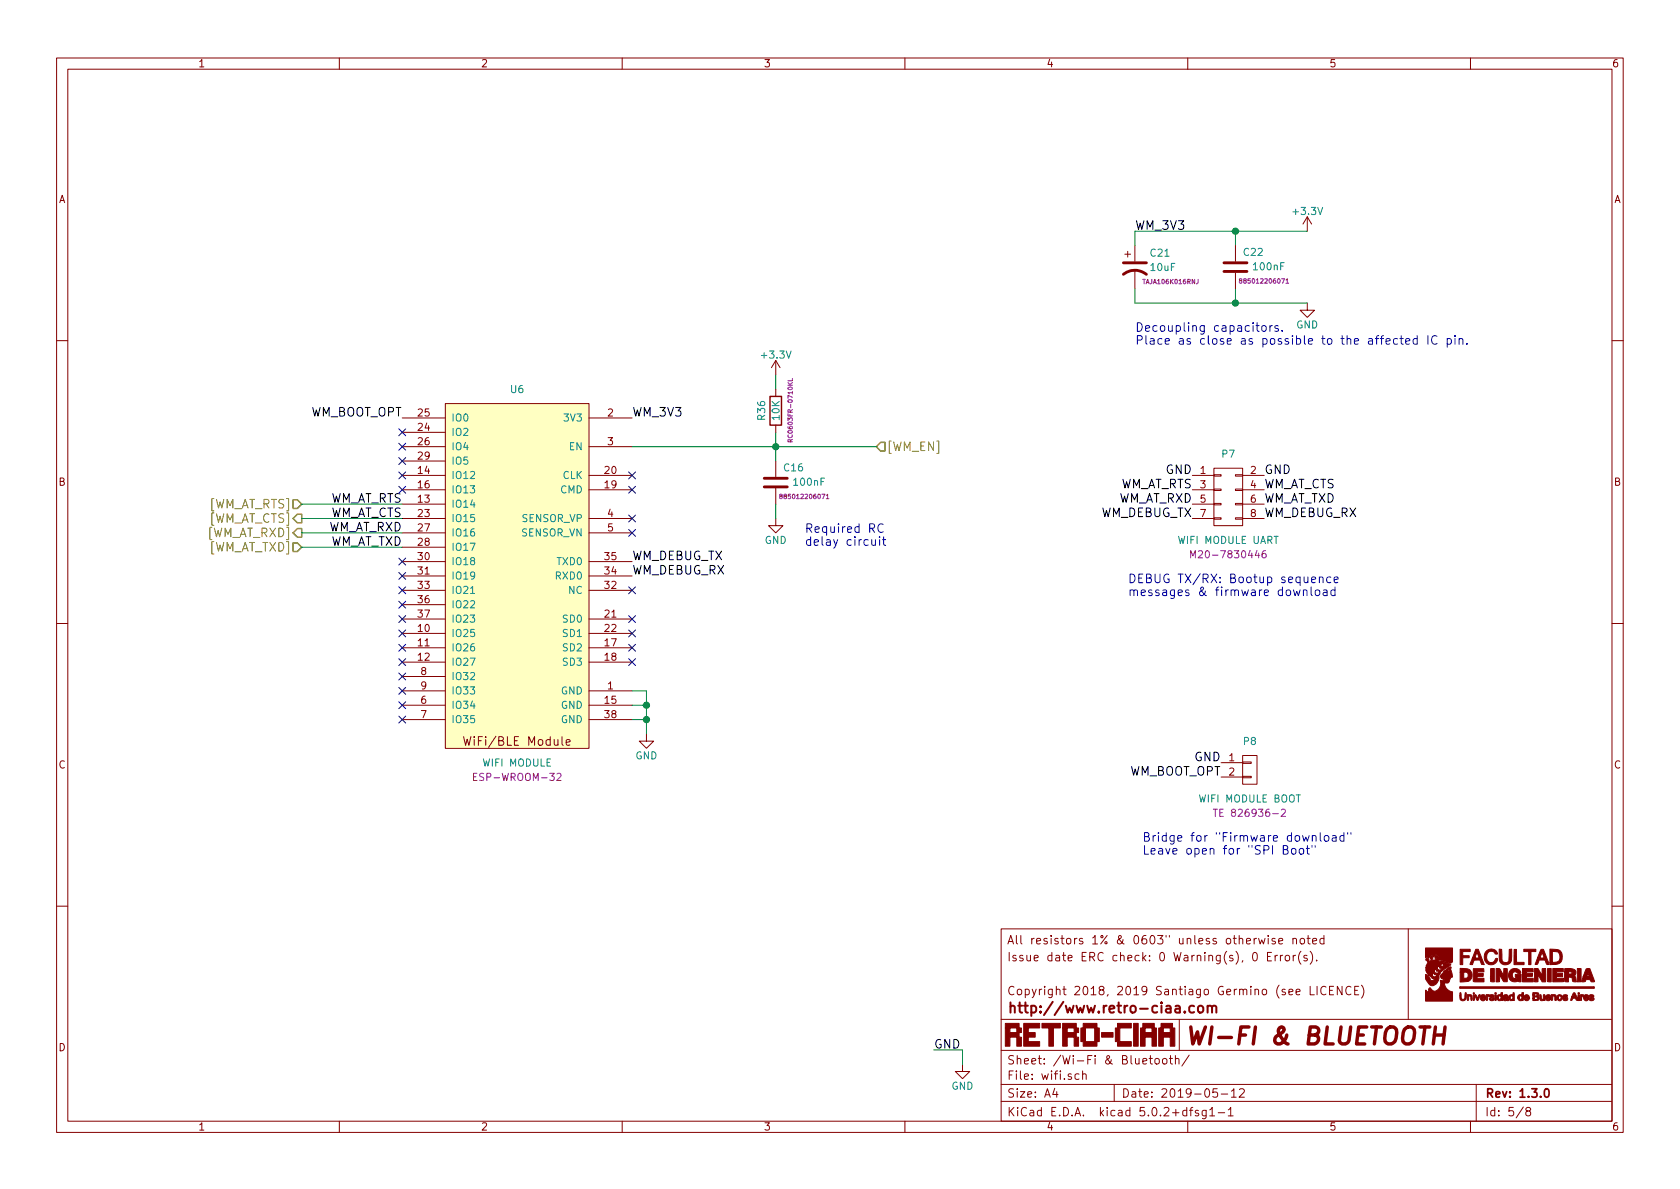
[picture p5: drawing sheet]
<svg xmlns="http://www.w3.org/2000/svg" width="297mm" height="210mm" viewBox="0 0 297 210" stroke-linecap="round" stroke-linejoin="round" font-family="sans-serif">
<g fill="none" stroke="#840000" stroke-width=".18">
<path d="M10 10.3h277v189.9h-277zM12 12.2h273v186.1h-273zM60 10.3v1.9M110 10.3v1.9M160 10.3v1.9M210 10.3v1.9M260 10.3v1.9M231.1 38.3l-.7 1.3M231.1 38.3v2.6M231.1 38.3l.8 1.3M198.9 45h1M199.4 44.4v1.1"/>
<path d="M200.7 43.4v2.8M200.7 47.7v3.3M218.4 43.4v2.8M218.4 48.3v2.7M231.1 53.6v1.3h1.3l-1.3 1.2-1.2-1.2h1.2M10 60.2h2M71.1 73.9h7.6M71.1 76.4h7.6M71.1 79h7.6M78.7 71.4h25.4v60.9h-25.4zM104.1 73.9h7.7M104.1 79h7.7"/>
<path d="M137.2 63.7l-.8 1.3M137.2 63.7v2.6M137.2 68.8v1.3M137.2 75.2v1.2M137.2 63.7l.7 1.3M285 60.2h2M71.1 89.1h7.6M71.1 84.1h7.6M71.1 86.6h7.6M71.1 91.7h7.6M71.1 94.2h7.6M71.1 96.8h7.6"/>
<path d="M71.1 81.5h7.6M71.1 99.3h7.6M104.1 84.1h7.7M104.1 86.6h7.7M104.1 91.7h7.7M104.1 94.2h7.7M104.1 99.3h7.7M137.2 91.7v1.3h1.2l-1.2 1.2-1.3-1.2h1.3M137.2 81.5v2.8M137.2 86.4v2.7M210.8 89.1h3.8M210.8 84.1h3.8"/>
<path d="M210.8 86.6h3.8M210.8 91.7h3.8M214.6 91.6h1.3v.2h-1.3zM214.6 89h1.3v.3h-1.3zM214.6 86.5h1.3v.2h-1.3zM214.6 83.9h1.3v.3h-1.3zM214.6 82.8h5.1v10.2h-5.1zM218.4 91.6h1.3v.2h-1.3zM218.4 89h1.3v.3h-1.3zM218.4 86.5h1.3v.2h-1.3zM218.4 83.9h1.3v.3h-1.3zM219.7 89.1h3.8"/>
<path d="M219.7 84.1h3.8M219.7 86.6h3.8M219.7 91.7h3.8M10 110.3h2M71.1 112h7.6M71.1 114.5h7.6M71.1 117.1h7.6M71.1 109.5h7.6M71.1 101.8h7.6M71.1 104.4h7.6M71.1 106.9h7.6M71.1 119.6h7.6"/>
<path d="M104.1 112h7.7M104.1 114.5h7.7M104.1 117.1h7.7M104.1 109.5h7.7M104.1 101.8h7.7M104.1 104.4h7.7M285 110.3h2M71.1 122.2h7.6M71.1 124.7h7.6M71.1 127.2h7.6M82 130.3l.3 1.5 .3-1.1 .3 1.1 .4-1.5M100.1 131.3l.7-.2v-.2l-.5-.1-.2 .2 .1 .7h.6"/>
<path d="M104.1 122.2h7.7M104.1 124.7h7.7M104.1 127.2h7.7M114.3 129.8v1.3h1.3l-1.3 1.2-1.3-1.2h1.3M215.9 134.9h3.8M215.9 137.4h3.8M219.7 137.3h1.5v.2h-1.5zM219.7 134.7h1.5v.3h-1.5zM219.7 133.6h2.5v5.1h-2.5zM10 160.2h2M177 164.3h108v34h-108zM222.5 165.9l.3 1 .3-.7 .3 .7 .3-1"/>
<path d="M224.1 169.1h.5M224.2 165.4v.2M224.2 165.9v1M224.8 168.4h-.7v1.5h.7M225.5 166l-.4-.1-.2 .2v.3l.6 .1v.3h-.6M225.5 168.9v1M225.9 168.9l-.4 .3M226.1 166.4l.7-.1-.1-.3-.4-.1-.2 .2 .1 .7h.5M226.4 168.9v1M226.8 168.9l-.4 .2v.1M227.3 169.1l.2-.2 .4 .2 .1 .5-.1 .2-.4 .1-.2-.1zM228.6 166.1l.2-.2 .4 .1v.9"/>
<path d="M228.6 165.9v1M228.7 168.9v1M229.1 168.9l-.4 .3M229.9 166.1l.2-.2 .5 .2 .1 .5-.2 .2-.4 .1-.2-.1zM230 168.2a1.71 1.71 0 0 0 0 2.3M231.1 169l-.4-.1-.2 .2 .1 .3 .5 .1v.3h-.6M231.1 165.9h.5M231.3 165.4v1.3l.3 .2M231.6 168.2a1.71 1.71 0 0 1 0 2.3M231.6 174.4v1.5h.8M232.1 166.4l.7-.1-.1-.3-.4-.1-.2 .2 .1 .7h.5M232.8 169.8v.1"/>
<path d="M232.9 174.4v1.5M234.1 166l-.4-.1-.3 .3 .1 .6 .2 .1 .4-.1M234.1 165.4v1.5M234.4 174.6a.59 .59 0 0 0-.7 0 .59 .59 0 0 0-.2 .7 .56 .56 0 0 0 .3 .5 .56 .56 0 0 0 .6 0M235.1 175.1h.5M235.8 174.4h-.7v1.5h.7M237.3 174.4v1.5l-.9-1.5v1.5M238.9 174.6a.59 .59 0 0 0-.8 0 .59 .59 0 0 0-.2 .7 .56 .56 0 0 0 .3 .5 .56 .56 0 0 0 .7 0M239.5 175.1h.5M240.2 174.4h-.7v1.5h.7M240.7 174.2a1.71 1.71 0 0 1 0 2.3M249 164.3v16"/>
<path d="M285 160.2h2M60 198.3v1.9M110 198.3v1.9M160 198.3v1.9M170.2 188.2v1.3h1.2l-1.2 1.2-1.3-1.2h1.3M177 194.8h108M177 191.8h108M177 185.7h108M177 180.3h108M186.5 192.5l-.4 1h1M186.8 193v1M190.8 190l-.5-.1-.2 .3v.5l.2 .2 .5-.1"/>
<path d="M191.4 190l.2-.1 .4 .1v.9M191.4 189.4v1.5M197 191.8v3M203.2 187.2h.6M203.4 186.7v1.3l.4 .2M204.3 187.3l.2-.1 .4 .1v.7l-.2 .2-.4-.2zM205.6 187.3l.2-.1 .4 .1v.7l-.2 .2-.4-.2zM206.8 187.2h.5M207 186.7v1.3l.3 .2M207.8 187.3l.3-.1h.3l.1 1M207.8 186.7v1.5M208.5 180.3v5.4"/>
<path d="M210 198.3v1.9M210.3 186.6l-1.3 1.9M210.3 196.3h.6M210.9 195.8l-.4 .3v1.2M211.9 196.4l-.4-.1-.2 .2 .1 .3 .5 .1v.4h-.6M213.3 196.3v1.3l-.3 .2h-.4M213.3 196.4l-.5-.1-.3 .3 .1 .6 .2 .1h.5M213.9 196.3l.4-.5v1.5M213.9 197.3h.9M215.2 192.5h-.7l-.1 .7 .3-.1 .5 .1 .1 .2-.1 .5-.2 .1-.6-.1M215.4 196.8h1.1M215.9 193.5h1.2"/>
<path d="M217.2 196.3l.4-.5v1.5M217.2 197.3h.8M217.7 193l.5-.5v1.5M217.7 194h.9M219.2 192.7l.2-.2h.3l.2 .2 .1 .3-.9 1h.9M260 198.3v1.9M261 191.8v6.5M269.3 195.8l-1.2 1.9M270.1 196.5l-.3-.2v-.2l.3-.3h.3l.2 .3v.2l-.7 .2a.48 .48 0 0 0-.1 .7l.3 .1 .5-.1a.48 .48 0 0 0-.2-.7"/>
</g>
<path d="M273.2 192.7l.3-.2a.94 .94 0 0 1 0 1.5l-.4-.3-.1-.6z" fill="none" stroke="#840000" stroke-width=".3"/>
<path d="M251.1 181.6h1.7M253.6 183h1.7M253.8 181.6l-.4 3M255.5 181.6l-.4 3" fill="none" stroke="#840000" stroke-width=".61"/>
<path d="M209.5 178.9l.1 .1-.1 .1-.1-.1 .1-.1v.2M211.1 177.9l-.5-.1-.3 .4v.5l.1 .3 .2 .1 .5-.1M211.9 178a.49 .49 0 0 1 .5-.2 .49 .49 0 0 1 .4 .4v.5a.48 .48 0 0 1-.5 .4 .48 .48 0 0 1-.5-.4zM213.5 178a.45 .45 0 0 1 .8 .1v1M213.5 177.8v1.3M214.3 178.1l.3-.3 .4 .1 .1 1.2" fill="none" stroke="#840000" stroke-width=".36"/>
<g fill="#840000" stroke="#840000" stroke-width=".18">
<path d="M255.3 171.7l.5-.1-.1-.1 .1-.2 .7-.3 .1 .2-.6 .3 .2 .4v-.3l.3-.1 .3 1.3a1.12 1.12 0 0 0-.6 .9l-.2 .1h-.5a1.51 1.51 0 0 0 1.3 1.6v1.6h-4.8l.1-1.9 .2 .2 .4 .1a.41 .41 0 0 1-.1-.4 .41 .41 0 0 1 .3-.3 .87 .87 0 0 0 .8 .6 .87 .87 0 0 0 .8-.6 1.53 1.53 0 0 0 .2-1.3h.5l.1-.2a.51 .51 0 0 1-.6-.3 .51 .51 0 0 1 .3-.7z"/>
<path d="M258.2 175.5l.1 .1a1.26 1.26 0 0 0 .3 1.1 .44 .44 0 0 0 .4-.6l.1-.6a.81 .81 0 0 1 .1 1 .81 .81 0 0 1-.8 .4 1.43 1.43 0 0 1-.2-1.4z"/>
<path d="M261.8 176a.45 .45 0 0 1 .6-.1 .45 .45 0 0 1 .2 .6h-.6l.3 .3 .3-.2a.46 .46 0 0 1-.6 .4 .46 .46 0 0 1-.3-.7l.7-.1-.2-.1-.4 .1z"/>
<path d="M262.8 175.9h.5a.53 .53 0 0 1 .8 .3h-.5l.6 .2a.41 .41 0 0 1-.4 .6 .41 .41 0 0 1-.5-.4l.7 .1-.5-.3-.2-.3a.67 .67 0 0 0-.4 .8l-.1-.1z"/>
<path d="M264.8 176l.5-.1 .1-.3 .3-.1v1.4h-.4a.52 .52 0 0 1-.7-.5h.3l.1 .3h.3a.32 .32 0 0 0 0-.6h-.3l-.1 .3h-.3z"/>
<path d="M265.8 176a.49 .49 0 0 1 .7-.1 .49 .49 0 0 1 .1 .7l.1 .4-.4-.1a.39 .39 0 0 1-.6-.2h.5l.2-.2-.7 .2 .2-.3 .4-.2-.1-.1-.3 .2z"/>
<path d="M266.8 176.1l.7-.2v-.3h.2v1.3h-.1a.57 .57 0 0 1-.9-.5h.3l.2 .4a.31 .31 0 0 0 .3-.4 .31 .31 0 0 0-.4-.2l-.1 .2h-.3z"/>
<path d="M268.5 176l.6-.1v-.3l.3-.1v1a.45 .45 0 0 1-.3 .5 .45 .45 0 0 1-.5-.1l-.3-.5h.3l.1 .3h.2l.2-.1v-.2v-.2l-.3-.1-.2 .3h-.3z"/>
<path d="M269.5 176.1a.53 .53 0 0 1 .7-.2 .53 .53 0 0 1 .3 .6l-.8 .1 .2 .2 .4-.2a.46 .46 0 0 1-.6 .4 .46 .46 0 0 1-.3-.7l.1-.1h.6l-.2-.1-.4 .1z"/>
<path d="M272.3 175.9l.2 .1 .1 .7 .2-.1 .1-.7h.2l.1 1h-.2a.47 .47 0 0 1-.6 0 .47 .47 0 0 1-.1-.6z"/>
<path d="M273.4 176.1a.46 .46 0 0 1 .6-.2 .46 .46 0 0 1 .2 .6l-.7 .1 .2 .2 .5-.2a.5 .5 0 0 1-.7 .3 .5 .5 0 0 1-.2-.7h.6l-.2-.1-.4 .1z"/>
<path d="M275.4 176a.52 .52 0 0 1 .8 .1 .52 .52 0 0 1-.2 .8 .52 .52 0 0 1-.7-.3v-.2h.2l.1 .2 .2 .2 .2-.4-.2-.3-.2 .1-.1 .2h-.2z"/>
<path d="M276.4 176l.4-.1 .3 .1v.2l-.5-.1 .1 .1a.41 .41 0 0 1 .4 .2 .41 .41 0 0 1 0 .5l-.3 .1-.4-.2v-.2l.3 .1 .3-.1-.6-.2z"/>
<path d="M280.1 176a.45 .45 0 0 1 .6-.1 .45 .45 0 0 1 .2 .6h-.6a.32 .32 0 0 0 .2 .2 .32 .32 0 0 0 .3-.1 .47 .47 0 0 1-.6 .4 .47 .47 0 0 1-.2-.8h.7l-.2-.1-.5 .1z"/>
<path d="M281 176a.43 .43 0 0 1 .5-.1 .43 .43 0 0 1 .3 .3h-.5l.5 .3a.42 .42 0 0 1-.3 .5 .42 .42 0 0 1-.5-.4 .29 .29 0 0 0 .5 0l-.5-.3z"/>
<path d="M259.4 175.9h.6l.2 .1a.81 .81 0 0 1 0 .9l-.3-.8-.2 .1-.1 .7h-.1z"/>
<path d="M260.5 175.9h.2v.3l-.1 .7-.1-.1z"/>
<path d="M260.8 175.9l.2 .1 .2 .6 .3-.7h.2v.1a.93 .93 0 0 1-.5 .9z"/>
<path d="M264.3 175.9h.1a.86 .86 0 0 1 .1 1l-.2-.1z"/>
<path d="M271 175.5h.4a.47 .47 0 0 1 .6 .1 .47 .47 0 0 1 .1 .6 .48 .48 0 0 1 0 .6 .48 .48 0 0 1-.6 .1h-.5v-.4h.3a.33 .33 0 0 0 .3 .3 .33 .33 0 0 0 .3-.3v-.1l-.4-.1h-.2v.2h-.3v-.6h.3v.2h.1l.4-.2-.3-.1-.5 .1z"/>
<path d="M274.3 175.9a.65 .65 0 0 1 .9 .3v.7h-.3a.63 .63 0 0 0-.1-.8l-.2 .1-.1 .7h-.2z"/>
<path d="M278.2 175.6h.3l.5 1.2v-.9h.2l.1 1h-.5a.56 .56 0 0 0-.7-.3l-.1 .3h-.3a.55 .55 0 0 1 .7-.6l-.1-.5-.1 .4h-.3z"/>
<path d="M279.4 175.9h.5l.1 .1a.91 .91 0 0 0-.4 .9l-.2-.1z"/>
<path d="M260.5 175.6h.2v.1h-.2z"/>
<path d="M264.3 175.6h.2v.1h-.2z"/>
<path d="M279 175.6h.2v.1h-.2z"/>
<path d="M258.1 174.5h23.8v.3h-23.8z"/>
<path d="M252 167.6h4.8v2.5a1.08 1.08 0 0 1-1.4-.1l-.8-.2h-.2v.3a1.02 1.02 0 0 1 1 .1l1.1 .4-.5 .4a2.37 2.37 0 0 0-1.7 2.4 .99 .99 0 0 1-1.6 .7l-.2-.3a1.23 1.23 0 0 1-.4-1.5l.7 .7a.37 .37 0 0 0 .4 .4 .37 .37 0 0 0 .4-.4h-.3l-.8-.6h.7a.38 .38 0 0 0 .4 .3 .38 .38 0 0 0 .4-.3l-.4-.1-.2-.2-.2 .3h-.7l-.4-.7h1.5a.38 .38 0 0 0 .3 .4 .38 .38 0 0 0 .5-.3l-.4-.1-.2-.3-.2 .3-1.5-.1v-.5h2a.35 .35 0 0 0 .3 .4 .35 .35 0 0 0 .4-.3h-.2l-.2-.4-.3 .3h-2l.1-.3h2.6a.27 .27 0 0 0 .3 0 .27 .27 0 0 0 .1-.3h-.3l-.1 .3h-2.6a1.52 1.52 0 0 1 1.7-1.1 .45 .45 0 0 0 .4-.5 .45 .45 0 0 0-.6-.3l-.2 .3a.45 .45 0 0 0-.5-.3 .45 .45 0 0 0-.4 .5l-.6-.1z"/>
<path d="M258.2 171.2l.6 .1a1.21 1.21 0 0 1 1.5 1.1 1.21 1.21 0 0 1-1.5 1.2l-.6 .1v-1.8h.6v1.1a.58 .58 0 0 0 .8-.6 .58 .58 0 0 0-.8-.5h-.6z"/>
<path d="M260.5 171.3h1.8l.1 .6h-1.2l.1 .2h1l-.1 .6h-1v.3h1.2v.6h-1.9z"/>
<path d="M263.6 171.3h.6v2.3h-.6z"/>
<path d="M264.5 171.3h.6l.7 1.1 .1-1.1h.6v2.3a.73 .73 0 0 1-1-.6l-.3-.6-.1 1.2h-.6z"/>
<path d="M267.1 171.6a1.1 1.1 0 0 1 1.8 .5h-.5a.56 .56 0 0 0-.8-.1 .56 .56 0 0 0-.1 .8 .56 .56 0 0 0 .9 0h-.5v-.5h1.1l-.1 1.3-.5-.1a1.19 1.19 0 0 1-1.5-.3 1.19 1.19 0 0 1 .2-1.6z"/>
<path d="M269.2 171.3h1.9v.6h-1.2l.1 .2h1l-.1 .6h-1v.3h1.2v.6h-1.9z"/>
<path d="M271.3 171.3h.6l.7 1.2 .1-1.2h.6v2.3h-.6l-.8-1.3v1.3h-.6z"/>
<path d="M273.6 171.3h.7v2.3h-.7z"/>
<path d="M274.5 171.3h1.9v.6h-1.2l.1 .2h1v.6h-1.1v.3h1.3l-.1 .6h-1.9z"/>
<path d="M276.7 171.3h.5a1.35 1.35 0 0 1 1.4 .5v.3l-.2 .4 .2 .4 .1 .7a.5 .5 0 0 1-.7-.2v-.3a.55 .55 0 0 0-.7-.3v.8h-.6v-1.7h.6v.3h.5l.2-.2-.3-.1h-1z"/>
<path d="M278.9 171.3h.7v2.3h-.7z"/>
<path d="M280.4 171.3h.7l.8 2.2a.45 .45 0 0 1-.5 .1 .45 .45 0 0 1-.3-.4 .52 .52 0 0 0-.8 .3l-.7 .1 .3-.9h1l-.1-.6-.2 .6h-.7z"/>
<path d="M262.8 168.1a1.09 1.09 0 0 1 1.2-.3 1.09 1.09 0 0 1 .7 .9h-.3a.85 .85 0 0 0-1.1-.4 .85 .85 0 0 0-.5 1.1 .83 .83 0 0 0 .8 .8 .83 .83 0 0 0 .9-.7h.2a1.16 1.16 0 0 1-1.1 1.2 1.16 1.16 0 0 1-1.2-1.3 1.42 1.42 0 0 1 .4-1.3z"/>
<path d="M265.1 167.8l.4 .1 .1 1.4a.7 .7 0 0 0 .3 .9 .7 .7 0 0 0 .9-.3l.1-2 .4-.1v1.3a1.14 1.14 0 0 1-1 1.5 1.14 1.14 0 0 1-1.2-1.3z"/>
<path d="M258.2 167.9h1.7v.4h-1.3v.7h1.2v.4h-1.2v1.2h-.4z"/>
<path d="M260.9 167.9h.5l1 2.7-.4-.1-.3-.7h-1.1l-.3 .8-.4-.1 .4-1.1 1.2-.1-.3-.9-.4 1h-.5z"/>
<path d="M267.7 167.9h.4v2.3h1.4v.4h-1.8z"/>
<path d="M269.4 167.9h2.2v.4h-.9v2.3h-.4v-2.3h-.9z"/>
<path d="M272.4 168l.5-.1 1 2.5a.26 .26 0 0 1-.3 .2 .26 .26 0 0 1-.2-.2l-.3-.6h-1l-.1 .3a.38 .38 0 0 1-.2 .4 .38 .38 0 0 1-.4 0l.5-1.1h1.1l-.3-1-.4 1h-.4z"/>
<path d="M274 167.8l.7 .1a1.28 1.28 0 0 1 1.3 .4 1.28 1.28 0 0 1 .2 1.3 1.29 1.29 0 0 1-1.6 1h-.6v-.4h.5a1 1 0 0 0 1-.2 1 1 0 0 0 .3-1 .69 .69 0 0 0-.9-.7l-.4-.1v2h-.5z"/>
<path d="M252.1 169.5a.39 .39 0 0 1 .6 .2 .39 .39 0 0 1-.2 .5l-.4-.4z"/>
<path d="M252.9 169a.33 .33 0 0 1 .5 .3 .33 .33 0 0 1-.4 .4l-.2-.4z"/>
<path d="M253.7 169.1l.2-.2a.33 .33 0 0 1 .3 .4 .33 .33 0 0 1-.5 .2z"/>
<path d="M177.7 181h2.5v.8h.4v.8h-.4v.8h.4v1.6h-.8v-1.6h-1.2v1.6h-.9v-3.2h.9v.8h1.2v-.8h-2.1z"/>
<path d="M181 181h2.8v.8h-2v.8h1.2v.8h-1.2v.8h2v.8h-2.8z"/>
<path d="M184.2 181h3.3v.8h-1.2v3.2h-.9v-3.2h-1.2z"/>
<path d="M187.9 181h2.4v.8h.4v.8h-.4v.8h.4v1.6h-.8v-1.6h-1.2v1.6h-.8v-3.2h.8v.8h1.2v-.8h-2z"/>
<path d="M191.5 181h2.5v.8h.4v2.4h-.4v.8h-2.5v-.8h-.4v-2.4h.8v2.4h1.6v-2.4h-2z"/>
<path d="M197.6 181h2.4v.8h-2v2.4h2v.8h-2.4v-.8h-.4v-2.4h.4z"/>
<path d="M200.4 181h.8v4h-.8z"/>
<path d="M202.1 181h2v.8h.4v3.2h-.8v-1.6h-1.2v1.6h-.8v-3.2h.8v.8h1.2v-.8h-1.6z"/>
<path d="M205.3 181h2v.8h.4v3.2h-.8v-1.6h-1.2v1.6h-.8v-3.2h.8v.8h1.2v-.8h-1.6z"/>
<path d="M194.8 182.6h2v.8h-2z"/>
</g>
<path d="M78.7 71.4h25.4v60.9h-25.4z" fill="#ffffc2" stroke="#ffffc2" stroke-width=".18"/>
<path d="M83.2 104.9h.7" fill="none" stroke="#008484" stroke-width=".18"/>
<g fill="none" stroke="#840084" stroke-width=".18">
<path d="M211.8 49.4v.6l-.3 .2M219.3 49.6l-.2-.1 .1-.2h.4a.31 .31 0 0 1-.4 .4v.3l.2 .1 .2-.2-.2-.3M227.4 49.5l.2-.2v.8M227.4 50.1h.4M139.7 78.1v-.4h-.3l-.1 .4h.8M140.1 66.9v.4h-.8M140.1 77.7l-.4 .2M138 87.7l-.2-.1 .1-.2h.4a.31 .31 0 0 1-.4 .4l-.1 .2 .4 .2 .1-.2-.1-.3M146.1 87.6l.2-.2v.8M146.1 88.2h.5M210.5 98.6v-1.2l.4 .9 .5-.9v1.2M223.7 97.4h-.2a.79 .79 0 0 0-.1 1.2h.3l.2-.5-.3-.2h-.2l-.3 .2"/>
<path d="M83.7 137.4h.5M84.3 136.7h-.6v1.3h.6M98.5 136.9l.5-.2 .2 .4-.1 .2-.7 .7h.8M214.5 143.1h.8M214.9 143.1v1.3M226.6 143.2l.5-.1 .2 .4-.1 .2-.7 .7h.8"/>
</g>
<g fill="none" stroke="#000084" stroke-width=".18">
<path d="M70.5 75.8l1.2 1.3M70.5 78.4l1.2 1.2M71.7 75.8l-1.2 1.3M71.7 78.4l-1.2 1.2M70.5 83.5l1.2 1.2M70.5 86l1.2 1.2M70.5 98.7l1.2 1.2M70.5 80.9l1.2 1.2M71.7 83.5l-1.2 1.2M71.7 86l-1.2 1.2M71.7 98.7l-1.2 1.2M71.7 80.9l-1.2 1.2"/>
<path d="M111.2 83.5l1.2 1.2M111.2 86l1.2 1.2M111.2 93.6l1.2 1.2M111.2 91.1l1.2 1.2M112.4 83.5l-1.2 1.2M112.4 86l-1.2 1.2M112.4 93.6l-1.2 1.2M112.4 91.1l-1.2 1.2M70.5 119l1.2 1.2M70.5 111.4l1.2 1.2M70.5 113.9l1.2 1.3M70.5 116.5l1.2 1.2"/>
<path d="M70.5 101.2l1.2 1.3M70.5 103.8l1.2 1.2M70.5 106.3l1.2 1.2M70.5 108.9l1.2 1.2M71.7 119l-1.2 1.2M71.7 111.4l-1.2 1.2M71.7 113.9l-1.2 1.3M71.7 116.5l-1.2 1.2M71.7 101.2l-1.2 1.3M71.7 103.8l-1.2 1.2M71.7 106.3l-1.2 1.2M71.7 108.9l-1.2 1.2"/>
<path d="M111.2 103.8l1.2 1.2M111.2 108.9l1.2 1.2M111.2 111.4l1.2 1.2M111.2 113.9l1.2 1.3M111.2 116.5l1.2 1.2M112.4 103.8l-1.2 1.2M112.4 108.9l-1.2 1.2M112.4 111.4l-1.2 1.2M112.4 113.9l-1.2 1.3M112.4 116.5l-1.2 1.2M70.5 121.6l1.2 1.2M70.5 126.6l1.2 1.3"/>
<path d="M70.5 124.1l1.2 1.2M71.7 124.1l-1.2 1.2M71.7 126.6l-1.2 1.3M71.7 121.6l-1.2 1.2"/>
</g>
<g fill="none" stroke="#008400" stroke-width=".18">
<path d="M200.7 51v2.6h30.4M218.4 40.9v2.5M218.4 51v2.6M231.1 40.9h-30.4v2.5M111.8 79h43.1M137.2 66.3v2.5M137.2 76.4v5.1M53.3 89.1h17.8M53.3 91.7h17.8M53.3 94.2h17.8M53.3 96.8h17.8M137.2 89.1v2.6"/>
<path d="M111.8 122.2h2.5v7.6M111.8 124.7h2.5M111.8 127.2h2.5M165.1 185.7h5.1v2.5"/>
</g>
<g fill="#008400" stroke="#008400" stroke-width=".25">
<circle cx="137.2" cy="79" r=".51"/>
<circle cx="114.3" cy="124.7" r=".51"/>
<circle cx="114.3" cy="127.2" r=".51"/>
<circle cx="218.4" cy="53.6" r=".51"/>
<circle cx="218.4" cy="40.9" r=".51"/>
</g>
<g fill="none" stroke="#0000c2" stroke-width=".18">
<path d="M223.1 57.7l.3-.1 .4 .1 .1 .6-.2 .2-.3 .1-.3-.2zM224.5 57.6v1M225 57.6l-.3 .1-.2 .2M226 57.7a.37 .37 0 0 0-.6 .1l.1 .2 .6 .3-.3 .3-.4-.1M226.7 58.4v.2M247.1 59.9h-.4l-.3 .2 .1 .7h.6M247.5 59.9h.6M247.8 59.4v1.2l.3 .3M250.6 59.9h-.5l-.2 .2v.5l.1 .2h.6M250.6 59.4v1.5M252.5 59.4v1.5M254.1 59.5a.63 .63 0 0 0-.8 0 .63 .63 0 0 0-.2 .7 .58 .58 0 0 0 .3 .6 .58 .58 0 0 0 .7-.1"/>
<path d="M255.9 59.9h.4l.2 .1v.7a.48 .48 0 0 1-.6 .1M255.9 59.9v1.5M257.3 59.4v.1M257.3 59.9v1M258 60l.2-.1h.4v1M258 59.9v1M248.5 60.4l.8-.2-.1-.3h-.4l-.3 .2 .1 .7h.6M259.4 60.7v.2M154.1 95.4v.8a.37 .37 0 0 0 .3 .3 .37 .37 0 0 0 .4-.2M154.8 95.4v1M155.5 94.9v.1M155.5 95.4v1"/>
<path d="M156 95.4h.6M156.2 92.8a.62 .62 0 0 0-.8 0 .62 .62 0 0 0-.2 .7 .57 .57 0 0 0 .3 .6 .57 .57 0 0 0 .7-.1M156.2 94.9v1.3l.4 .2M230.5 104.4l.2-.1 .3 .1 .1 .9M230.5 104.3v1M231.8 103.8v1.3l.2 .2M231.9 102.5l.7-.1-.1-.3-.4-.1-.2 .2 .1 .8h.5M232.6 104.4l.2-.1 .5 .1v.6l-.1 .3h-.4l-.2-.1zM233.3 102.2v-.1a.37 .37 0 0 1 .6 .1v.8M233.3 102v1M234 104.4h.6v.9M234.6 104.7h-.5a.31 .31 0 0 0-.2 .3 .31 .31 0 0 0 .2 .3h.5"/>
<path d="M235.3 102.1l-.4-.1-.3 .2v.7a.48 .48 0 0 0 .7 .1M235.9 102.5l.7-.1v-.3l-.5-.1-.2 .2 .1 .8h.6M236 104.4l-.4-.1-.3 .3v.4l.2 .3h.5M236 103.8v1.5M226.9 150.2h.5l.2-.1 .1-.3-.3-.3h-.5v1.5h.6l.3-.3a.41 .41 0 0 0-.4-.5M228.4 150.2l.5-.2 .2 .3v.4l-.2 .3h-.4l-.2-.3zM229.8 150.2l.2-.2 .5 .2v.5l-.1 .3h-.4l-.2-.1zM231.2 149.5v1.3l.3 .2M232 147.9l.3-.2 .3 .1 .1 1M232.5 149.5v.3M233.4 147.2v1.3l.2 .3M234.2 147.9l.2-.2 .5 .2v.6l-.1 .2-.4 .1-.2-.2z"/>
<path d="M235.6 147.8h.6v1M236.2 148.1l-.5 .1a.31 .31 0 0 0-.2 .3 .31 .31 0 0 0 .2 .3l.5-.1M237.6 147.8l-.4-.1-.3 .3v.5l.2 .2h.5M237.6 147.2v1.6M238.3 147.2v.3M238.9 147.2v.3"/>
</g>
<path d="M198.6 48.5a3.3 3.3 0 0 1 4.1 0M198.6 46.5h4.1M216.4 46.5h4.1M216.4 48h4.1M135.1 84.6h4.1M135.1 86.1h4.1" fill="none" stroke="#840000" stroke-width=".51"/>
<path d="M136.1 70.1h2.1v5.1h-2.1z" fill="none" stroke="#840000" stroke-width=".25"/>
<path d="M155.7 78.2h.8v1.6h-.8l-.8-.8zM51.8 88.4h.8l.7 .7-.7 .8h-.8zM51.8 96h.8l.7 .8-.7 .7h-.8zM52.6 90.9h.7v1.6h-.7l-.8-.8zM52.6 93.5h.7v1.5h-.7l-.8-.8z" fill="none" stroke="#848400" stroke-width=".25"/>
<text font-size="4.2" fill="#840000" x="209.3" y="184.8">WI-FI &amp; BLUETOOTH</text>
<text font-size="2.5" fill="#840000" x="178" y="179.1">http://www.retro-ciaa.com</text>
<g font-size="2.1">
<text x="200.7" y="40.6">WM_3V3</text>
<text x="54.5" y="73.7">WM_BOOT_OPT</text>
<text x="111.8" y="73.7">WM_3V3</text>
<text x="206.1" y="83.8">GND</text>
<text x="223.5" y="83.8">GND</text>
<text x="57.9" y="88.9">WM_AT_RTS</text>
<text x="197.4" y="88.9">WM_AT_RXD</text>
<text x="197.6" y="86.4">WM_AT_RTS</text>
<text x="223.5" y="86.4">WM_AT_CTS</text>
<text x="223.5" y="88.9">WM_AT_TXD</text>
<text x="57.7" y="94">WM_AT_RXD</text>
<text x="57.9" y="91.4">WM_AT_CTS</text>
<text x="194.3" y="91.4">WM_DEBUG_TX</text>
<text x="223.5" y="91.4">WM_DEBUG_RX</text>
<text x="57.9" y="96.5">WM_AT_TXD</text>
<text x="111.8" y="99.1">WM_DEBUG_TX</text>
<text x="111.8" y="101.6">WM_DEBUG_RX</text>
<text x="199.3" y="137.2">WM_BOOT_OPT</text>
<text x="211.2" y="134.6">GND</text>
<text x="165.1" y="185.4">GND</text>
</g>
<g font-size="2.1" fill="#0000c2">
<text x="200.7" y="58.7">Decoupling capacitors.</text>
<text x="200.7" y="61">Place as close as possible to the affected IC pin.</text>
<text x="142.2" y="94.2">Required RC</text>
<text x="142.2" y="96.5">delay circuit</text>
<text x="199.4" y="103.1">DEBUG TX/RX: Bootup sequence</text>
<text x="199.4" y="105.4">messages &amp; firmware download</text>
<text x="201.9" y="148.8">Bridge for &quot;Firmware download&quot;</text>
<text x="201.9" y="151.1">Leave open for &quot;SPI Boot&quot;</text>
</g>
<g font-size="2.1" fill="#848400">
<text x="156.7" y="79.8">[WM_EN]</text>
<text x="36.9" y="89.9">[WM_AT_RTS]</text>
<text x="36.7" y="95">[WM_AT_RXD]</text>
<text x="36.9" y="92.5">[WM_AT_CTS]</text>
<text x="36.9" y="97.5">[WM_AT_TXD]</text>
</g>
<g font-size="2.1" fill="#840000">
<text x="82.8" y="131.9">WiFi/BLE Module</text>
<text x="178" y="167">All resistors 1% &amp; 0603&quot; unless otherwise noted</text>
<text x="178" y="170">Issue date ERC check: 0 Warning(s), 0 Error(s).</text>
<text x="178" y="176">Copyright 2018, 2019 Santiago Germino (see LICENCE)</text>
<text x="178" y="191">File: wifi.sch</text>
<text x="178" y="188.2">Sheet: /Wi-Fi &amp; Bluetooth/</text>
<text x="178" y="197.4">KiCad E.D.A. kicad 5.0.2+dfsg1-1</text>
<text x="178" y="194.1">Size: A4</text>
<text x="198.2" y="194.1">Date: 2019-05-12</text>
<text x="262.5" y="194.1">Rev: 1.3.0</text>
<text x="262.5" y="197.4">Id: 5/8</text>
</g>
<g font-size="1.8" fill="#840000">
<text x="35" y="11.9">1</text>
<text x="85" y="11.9">2</text>
<text x="135" y="11.9">3</text>
<text x="185" y="11.9">4</text>
<text x="235" y="11.9">5</text>
<text x="285" y="11.9">6</text>
<text x="10.4" y="35.9">A</text>
<text x="285.4" y="35.9">A</text>
<text x="74" y="76.2">24</text>
<text x="74" y="73.7">25</text>
<text x="107.5" y="73.7">2</text>
<text x="74" y="83.8">14</text>
<text x="74" y="78.7">26</text>
<text x="74" y="81.3">29</text>
<text x="107" y="83.8">20</text>
<text x="107.5" y="78.7">3</text>
<text x="212.2" y="83.8">1</text>
<text x="221.1" y="83.8">2</text>
<text x="10.4" y="85.9">B</text>
<text x="74" y="88.9">13</text>
<text x="74" y="86.4">16</text>
<text x="107" y="86.4">19</text>
<text x="212.2" y="86.4">3</text>
<text x="212.2" y="88.9">5</text>
<text x="221.1" y="86.4">4</text>
<text x="221.1" y="88.9">6</text>
<text x="285.4" y="85.9">B</text>
<text x="74" y="91.4">23</text>
<text x="74" y="94">27</text>
<text x="107.5" y="91.4">4</text>
<text x="107.5" y="94">5</text>
<text x="212.2" y="91.4">7</text>
<text x="221.1" y="91.4">8</text>
<text x="74" y="96.5">28</text>
<text x="74" y="99.1">30</text>
<text x="74" y="101.6">31</text>
<text x="107" y="101.6">34</text>
<text x="107" y="99.1">35</text>
<text x="74" y="104.1">33</text>
<text x="74" y="106.7">36</text>
<text x="107" y="104.1">32</text>
<text x="74" y="111.8">10</text>
<text x="74" y="109.2">37</text>
<text x="107" y="109.2">21</text>
<text x="107" y="111.8">22</text>
<text x="74" y="114.3">11</text>
<text x="74" y="116.8">12</text>
<text x="74.4" y="119.4">8</text>
<text x="107" y="114.3">17</text>
<text x="107" y="116.8">18</text>
<text x="74.4" y="124.5">6</text>
<text x="74.4" y="121.9">9</text>
<text x="107" y="124.5">15</text>
<text x="107.5" y="121.9">1</text>
<text x="74.4" y="127">7</text>
<text x="107" y="127">38</text>
<text x="10.4" y="135.9">C</text>
<text x="217.3" y="134.6">1</text>
<text x="217.3" y="137.2">2</text>
<text x="285.4" y="135.9">C</text>
<text x="10.4" y="185.9">D</text>
<text x="285.4" y="185.9">D</text>
<text x="35" y="199.9">1</text>
<text x="85" y="199.9">2</text>
<text x="135" y="199.9">3</text>
<text x="185" y="199.9">4</text>
<text x="235" y="199.9">5</text>
<text x="285" y="199.9">6</text>
</g>
<g font-size="1.8" fill="#008484">
<text x="228.8" y="38">+3.3V</text>
<text x="203.5" y="45.4">C21</text>
<text x="203.5" y="47.9">10uF</text>
<text x="220" y="45.3">C22</text>
<text x="221.8" y="47.8">100nF</text>
<text x="229.2" y="58.1">GND</text>
<text x="134.8" y="63.4">+3.3V</text>
<text x="90.3" y="69.5">U6</text>
<text x="79.8" y="77.1">IO2</text>
<text x="79.8" y="74.5">IO0</text>
<text x="100" y="74.5">3V3</text>
<text x="135.3" y="74.2" transform="rotate(-90 135.3 74.2)">R36</text>
<text x="137.8" y="74.2" transform="rotate(-90 137.8 74.2)">10K</text>
<text x="79.8" y="79.6">IO4</text>
<text x="79.8" y="82.2">IO5</text>
<text x="100.7" y="79.6">EN</text>
<text x="138.7" y="83.4">C16</text>
<text x="216.1" y="80.9">P7</text>
<text x="79.8" y="89.8">IO14</text>
<text x="79.8" y="84.7">IO12</text>
<text x="79.8" y="87.2">IO13</text>
<text x="99.1" y="87.2">CMD</text>
<text x="99.5" y="84.7">CLK</text>
<text x="140.5" y="85.9">100nF</text>
<text x="79.8" y="92.3">IO15</text>
<text x="79.8" y="94.9">IO16</text>
<text x="92.2" y="94.9">SENSOR_VN</text>
<text x="92.3" y="92.3">SENSOR_VP</text>
<text x="79.8" y="97.4">IO17</text>
<text x="79.8" y="99.9">IO18</text>
<text x="98.6" y="99.9">TXD0</text>
<text x="135.2" y="96.2">GND</text>
<text x="208.5" y="96.2">WIFI MODULE UART</text>
<text x="79.8" y="102.5">IO19</text>
<text x="79.8" y="105">IO21</text>
<text x="79.8" y="107.6">IO22</text>
<text x="98.4" y="102.5">RXD0</text>
<text x="100.6" y="105">NC</text>
<text x="79.8" y="112.6">IO25</text>
<text x="79.8" y="110.1">IO23</text>
<text x="99.7" y="110.1">SD0</text>
<text x="99.7" y="112.6">SD1</text>
<text x="79.8" y="115.2">IO26</text>
<text x="79.8" y="117.7">IO27</text>
<text x="99.7" y="115.2">SD2</text>
<text x="99.7" y="117.7">SD3</text>
<text x="79.8" y="125.3">IO34</text>
<text x="79.8" y="120.3">IO32</text>
<text x="79.8" y="122.8">IO33</text>
<text x="99.2" y="122.8">GND</text>
<text x="99.2" y="125.3">GND</text>
<text x="79.8" y="127.9">IO35</text>
<text x="99.2" y="127.9">GND</text>
<text x="219.9" y="131.7">P8</text>
<text x="85.5" y="135.6">WIFI MODULE</text>
<text x="112.3" y="134.3">GND</text>
<text x="212.2" y="141.9">WIFI MODULE BOOT</text>
<text x="168.2" y="192.7">GND</text>
</g>
<g font-size="1.8" fill="#840084">
<text x="211.7" y="98.7">M20-7830446</text>
<text x="84.5" y="138.1">ESP-WROOM-32</text>
<text x="215.9" y="144.4">TE 826936-2</text>
</g>
<g font-size="1.1" fill="#840084">
<text x="202.3" y="50.2">TAJA106K016RNJ</text>
<text x="219.8" y="50.1">885012206071</text>
<text x="140.1" y="77.5" transform="rotate(-90 140.1 77.5)">RC0603FR-0710KL</text>
<text x="138.6" y="88.2">885012206071</text>
</g>
</svg>
